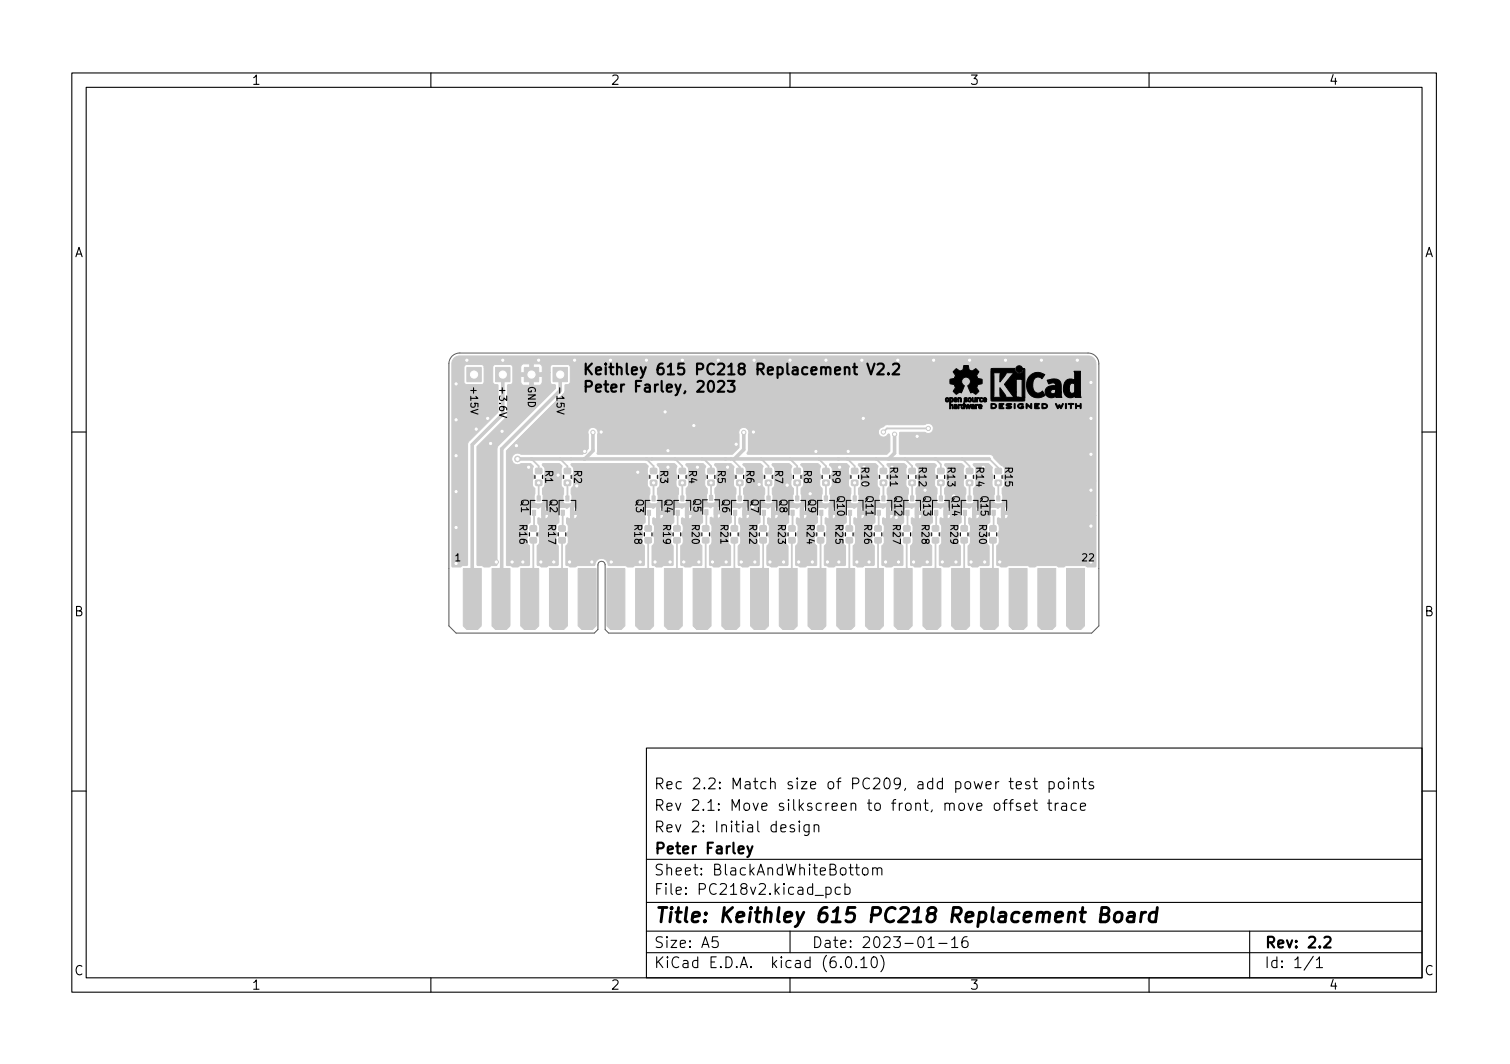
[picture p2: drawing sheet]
<svg xmlns="http://www.w3.org/2000/svg" width="210mm" height="148mm" viewBox="0 0 210 148" stroke-linecap="round" stroke-linejoin="round" font-family="sans-serif">
<g fill="#cacaca" stroke="#cacaca" stroke-width=".14">
<path d="M77 51.2h2v2h-2z"/>
<path d="M73 51.2h2v2h-2z"/>
<path d="M65 51.2h2v2h-2z"/>
<path d="M64.5 79.2h2.5v8l-.5 .5h-1.5l-.5-.5z"/>
<path d="M68.5 79.2h2.5v8l-.5 .5h-1.5l-.5-.5z"/>
<path d="M72.5 79.2h2.5v8l-.5 .5h-1.5l-.5-.5z"/>
<path d="M76.5 79.2h2.5v8l-.5 .5h-1.5l-.5-.5z"/>
<path d="M80.5 79.2h2.5v8l-.5 .5h-1.5l-.5-.5z"/>
<path d="M84.5 79.2h2.5v8l-.5 .5h-1.5l-.5-.5z"/>
<path d="M88.5 79.2h2.5v8l-.5 .5h-1.5l-.5-.5z"/>
<path d="M92.5 79.2h2.5v8l-.5 .5h-1.5l-.5-.5z"/>
<path d="M96.5 79.2h2.5v8l-.5 .5h-1.5l-.5-.5z"/>
<path d="M100.5 79.2h2.5v8l-.5 .5h-1.5l-.5-.5z"/>
<path d="M104.5 79.2h2.5v8l-.5 .5h-1.5l-.5-.5z"/>
<path d="M108.5 79.2h2.5v8l-.5 .5h-1.5l-.5-.5z"/>
<path d="M112.5 79.2h2.5v8l-.5 .5h-1.5l-.5-.5z"/>
<path d="M116.5 79.2h2.5v8l-.5 .5h-1.5l-.5-.5z"/>
<path d="M120.5 79.2h2.5v8l-.5 .5h-1.5l-.5-.5z"/>
<path d="M124.5 79.2h2.5v8l-.5 .5h-1.5l-.5-.5z"/>
<path d="M128.5 79.2h2.5v8l-.5 .5h-1.5l-.5-.5z"/>
<path d="M132.5 79.2h2.5v8l-.5 .5h-1.5l-.5-.5z"/>
<path d="M136.5 79.2h2.5v8l-.5 .5h-1.5l-.5-.5z"/>
<path d="M140.5 79.2h2.5v8l-.5 .5h-1.5l-.5-.5z"/>
<path d="M144.5 79.2h2.5v8l-.5 .5h-1.5l-.5-.5z"/>
<path d="M148.5 79.2h2.5v8l-.5 .5h-1.5l-.5-.5z"/>
<path d="M69 51.2h2v2h-2z"/>
<path d="M138.6 65.2h.8v.7h-.8z"/>
<path d="M138.6 66.9h.8v.7h-.8z"/>
<path d="M126.1 71.1h.5v.7h-.5z"/>
<path d="M127.4 71.1h.5v.7h-.5z"/>
<path d="M126.8 69.1h.4v.7h-.4z"/>
<path d="M138.1 71.1h.5v.7h-.5z"/>
<path d="M139.4 71.1h.5v.7h-.5z"/>
<path d="M138.8 69.1h.4v.7h-.4z"/>
<path d="M97.8 74.9h.9v.7h-.9z"/>
<path d="M97.8 73.2h.9v.7h-.9z"/>
<path d="M93.8 74.9h.9v.7h-.9z"/>
<path d="M93.8 73.2h.9v.7h-.9z"/>
<path d="M94.6 65.2h.8v.7h-.8z"/>
<path d="M94.6 66.9h.8v.7h-.8z"/>
<path d="M117.8 74.9h.9v.7h-.9z"/>
<path d="M117.8 73.2h.9v.7h-.9z"/>
<path d="M89.8 74.9h.9v.7h-.9z"/>
<path d="M89.8 73.2h.9v.7h-.9z"/>
<path d="M130.6 65.2h.8v.7h-.8z"/>
<path d="M130.6 66.9h.8v.7h-.8z"/>
<path d="M78.1 71.1h.5v.7h-.5z"/>
<path d="M79.4 71.1h.5v.7h-.5z"/>
<path d="M78.8 69.1h.4v.7h-.4z"/>
<path d="M74.1 71.1h.5v.7h-.5z"/>
<path d="M75.4 71.1h.5v.7h-.5z"/>
<path d="M74.8 69.1h.4v.7h-.4z"/>
<path d="M114.1 71.1h.5v.7h-.5z"/>
<path d="M115.4 71.1h.5v.7h-.5z"/>
<path d="M114.8 69.1h.4v.7h-.4z"/>
<path d="M98.6 65.2h.8v.7h-.8z"/>
<path d="M98.6 66.9h.8v.7h-.8z"/>
<path d="M73.8 74.9h.9v.7h-.9z"/>
<path d="M73.8 73.2h.9v.7h-.9z"/>
<path d="M113.8 74.9h.9v.7h-.9z"/>
<path d="M113.8 73.2h.9v.7h-.9z"/>
<path d="M122.1 71.1h.5v.7h-.5z"/>
<path d="M123.4 71.1h.5v.7h-.5z"/>
<path d="M122.8 69.1h.4v.7h-.4z"/>
<path d="M110.1 71.1h.5v.7h-.5z"/>
<path d="M111.4 71.1h.5v.7h-.5z"/>
<path d="M110.8 69.1h.4v.7h-.4z"/>
<path d="M74.6 65.2h.8v.7h-.8z"/>
<path d="M74.6 66.9h.8v.7h-.8z"/>
<path d="M102.6 65.2h.8v.7h-.8z"/>
<path d="M102.6 66.9h.8v.7h-.8z"/>
<path d="M133.8 74.9h.9v.7h-.9z"/>
<path d="M133.8 73.2h.9v.7h-.9z"/>
<path d="M106.1 71.1h.5v.7h-.5z"/>
<path d="M107.4 71.1h.5v.7h-.5z"/>
<path d="M106.8 69.1h.4v.7h-.4z"/>
<path d="M125.8 74.9h.9v.7h-.9z"/>
<path d="M125.8 73.2h.9v.7h-.9z"/>
<path d="M134.1 71.1h.5v.7h-.5z"/>
<path d="M135.4 71.1h.5v.7h-.5z"/>
<path d="M134.8 69.1h.4v.7h-.4z"/>
<path d="M109.8 74.9h.9v.7h-.9z"/>
<path d="M109.8 73.2h.9v.7h-.9z"/>
<path d="M90.1 71.1h.5v.7h-.5z"/>
<path d="M91.4 71.1h.5v.7h-.5z"/>
<path d="M90.8 69.1h.4v.7h-.4z"/>
<path d="M77.8 74.9h.9v.7h-.9z"/>
<path d="M77.8 73.2h.9v.7h-.9z"/>
<path d="M98.1 71h.5v.7h-.5z"/>
<path d="M99.4 71h.5v.7h-.5z"/>
<path d="M98.8 69h.4v.7h-.4z"/>
<path d="M137.8 74.9h.9v.7h-.9z"/>
<path d="M137.8 73.2h.9v.7h-.9z"/>
<path d="M101.8 74.9h.9v.7h-.9z"/>
<path d="M101.8 73.2h.9v.7h-.9z"/>
<path d="M134.6 65.2h.8v.7h-.8z"/>
<path d="M134.6 66.9h.8v.7h-.8z"/>
<path d="M78.6 65.2h.8v.7h-.8z"/>
<path d="M78.6 66.9h.8v.7h-.8z"/>
<path d="M126.6 65.2h.8v.7h-.8z"/>
<path d="M126.6 66.9h.8v.7h-.8z"/>
<path d="M94.1 71.1h.5v.7h-.5z"/>
<path d="M95.4 71.1h.5v.7h-.5z"/>
<path d="M94.8 69.1h.4v.7h-.4z"/>
<path d="M129.8 74.9h.9v.7h-.9z"/>
<path d="M129.8 73.2h.9v.7h-.9z"/>
<path d="M118.6 65.2h.8v.7h-.8z"/>
<path d="M118.6 66.9h.8v.7h-.8z"/>
<path d="M90.6 65.2h.8v.7h-.8z"/>
<path d="M90.6 66.9h.8v.7h-.8z"/>
<path d="M102.1 71.1h.5v.7h-.5z"/>
<path d="M103.4 71.1h.5v.7h-.5z"/>
<path d="M102.8 69.1h.4v.7h-.4z"/>
<path d="M130.1 71.1h.5v.7h-.5z"/>
<path d="M131.4 71.1h.5v.7h-.5z"/>
<path d="M130.8 69.1h.4v.7h-.4z"/>
<path d="M106.6 65.2h.8v.7h-.8z"/>
<path d="M106.6 66.9h.8v.7h-.8z"/>
<path d="M121.8 74.9h.9v.7h-.9z"/>
<path d="M121.8 73.2h.9v.7h-.9z"/>
<path d="M105.8 74.9h.9v.7h-.9z"/>
<path d="M105.8 73.2h.9v.7h-.9z"/>
<path d="M118.1 71.1h.5v.7h-.5z"/>
<path d="M119.4 71.1h.5v.7h-.5z"/>
<path d="M118.8 69.1h.4v.7h-.4z"/>
<path d="M110.6 65.2h.8v.7h-.8z"/>
<path d="M110.6 66.9h.8v.7h-.8z"/>
<path d="M122.6 65.2h.8v.7h-.8z"/>
<path d="M122.6 66.9h.8v.7h-.8z"/>
<path d="M114.6 65.2h.8v.7h-.8z"/>
<path d="M114.6 66.9h.8v.7h-.8z"/>
<path d="M63.2 49.9l.4-.3h.4h87.5a1.09 1.09 0 0 1 1.1 1.1v16.3h-12.7l-.1-.3-.3-.3 .2-.2a1.14 1.14 0 0 0 .1-1.1l-1.4-1.3a.67 .67 0 0 0-.6-.5l-12.6-.1v-2.5l.1-.5h3.4l.2 .1a.7 .7 0 0 0 1.1-.7 .7 .7 0 0 0-1.2-.5h-5.4l-.8 .5-.2 .2a.7 .7 0 0 0 .5 1.1l.5-.2 .3-.3 .2 .1v2.3l-.5 .5h-19.3l-.1-.2 .2-.4v-2.2a.71 .71 0 0 0-.7-1 .71 .71 0 0 0-.6 1v1.8l-1 1h-18.7l-.1-.2 .1-.3v-2.3a.71 .71 0 0 0-.7-1 .71 .71 0 0 0-.6 1v2l-.8 .8-8.6-.1a.81 .81 0 0 0-1.2 .8 .81 .81 0 0 0 1.3 .6h1.3l.4 .3-.2 .4a.93 .93 0 0 0 .2 .9l.2 .3-.3 .2-.1 .3a.93 .93 0 0 0 .2 .9l.2 .2v.7l-.1 .2 .1 1a.76 .76 0 0 0 .8 .2l.3-.3-.1-1.8 .3-.4 .1-.2a.86 .86 0 0 0-.3-1l-.1-.1 .2-.2a1.14 1.14 0 0 0 .1-1.1l-.3-.3 .1-.2h2.4l.3 .4-.2 .3v.6l.4 .5-.2 .2a1.14 1.14 0 0 0-.1 1.1l.3 .4-.1 1.8a.67 .67 0 0 0 .9 .3l.3-.3-.1-1.8 .3-.4 .1-.2a.86 .86 0 0 0-.3-1l-.1-.1 .2-.2a1.14 1.14 0 0 0 .1-1.1l-.3-.3 .1-.2h10.3l.4 .4-.2 .3v.6l.4 .5-.2 .2a1.14 1.14 0 0 0-.1 1.1l.3 .4-.1 1.8a.67 .67 0 0 0 .9 .3l.3-.3-.1-1.8 .3-.4 .1-.2a.86 .86 0 0 0-.3-1l-.1-.1 .2-.2a1.14 1.14 0 0 0 .1-1.1l-.3-.3 .1-.2h2.4l.3 .4-.2 .3v.6l.4 .5-.2 .2a1.14 1.14 0 0 0-.1 1.1l.3 .4-.1 1.8a.67 .67 0 0 0 .9 .3l.3-.3-.1-1.8 .3-.4 .1-.2a.86 .86 0 0 0-.3-1l-.1-.1 .2-.2a1.14 1.14 0 0 0 .1-1.1l-.3-.3 .1-.2h2.4l.3 .4-.2 .3v.6l.4 .5-.2 .2a1.14 1.14 0 0 0-.1 1.1l.3 .4-.1 1.7a.67 .67 0 0 0 .9 .3l.2-.1 .1-.2-.1-1.7 .3-.4 .1-.2a.86 .86 0 0 0-.3-1l-.1-.1 .2-.2a1.14 1.14 0 0 0 .1-1.1l-.3-.3 .1-.2h2.2l.4 .4-.1 .3a.93 .93 0 0 0 .2 .9l.2 .3-.3 .2-.1 .3a.93 .93 0 0 0 .2 .9l.2 .2v.7l-.1 .2 .1 1a.76 .76 0 0 0 .8 .2l.3-.3-.1-1.8 .3-.4 .1-.2a.86 .86 0 0 0-.3-1l-.1-.1 .2-.2a1.14 1.14 0 0 0 .1-1.1l-.3-.3v-.2h2.4l.4 .3-.2 .4a.93 .93 0 0 0 .2 .9l.2 .3-.3 .2-.1 .3a.93 .93 0 0 0 .2 .9l.2 .2v.7l-.1 .2 .1 1a.76 .76 0 0 0 .8 .2l.3-.3-.1-1.8 .3-.4 .1-.2a.86 .86 0 0 0-.3-1l-.1-.1 .2-.2a1.14 1.14 0 0 0 .1-1.1l-.3-.3 .1-.2h2.4l.3 .4-.2 .3v.6l.4 .5-.2 .2a1.14 1.14 0 0 0-.1 1.1l.3 .4-.1 1.8a.67 .67 0 0 0 .9 .3l.3-.3-.1-1.8 .3-.4 .1-.2a.86 .86 0 0 0-.3-1l-.1-.1 .2-.2a1.14 1.14 0 0 0 .1-1.1l-.3-.3 .1-.2h2.4l.3 .4-.2 .3v.6l.4 .5-.2 .2a1.14 1.14 0 0 0-.1 1.1l.3 .4-.1 1.8a.67 .67 0 0 0 .9 .3l.3-.3-.1-1.8 .3-.4 .1-.2a.86 .86 0 0 0-.3-1l-.1-.1 .2-.2a1.14 1.14 0 0 0 .1-1.1l-.3-.3 .1-.2h2.4l.3 .4-.2 .3v.6l.4 .5-.2 .2a1.14 1.14 0 0 0-.1 1.1l.3 .4-.1 1.8a.67 .67 0 0 0 .9 .3l.3-.3-.1-1.8 .3-.4 .1-.2a.86 .86 0 0 0-.3-1l-.1-.1 .2-.2a1.14 1.14 0 0 0 .1-1.1l-.3-.3 .1-.2h2.4l.3 .4-.2 .3v.6l.4 .5-.2 .2a1.14 1.14 0 0 0-.1 1.1l.3 .4-.1 1.8a.67 .67 0 0 0 .9 .3l.3-.3-.1-1.8 .3-.4 .1-.2a.86 .86 0 0 0-.3-1l-.1-.1 .2-.2a1.14 1.14 0 0 0 .1-1.1l-.1-.1a.2 .2 0 0 1-.2-.3 .2 .2 0 0 1 .3-.1h2.1l.4 .3-.2 .4a.92 .92 0 0 0 .2 .9l.2 .3-.3 .2-.1 .3a.92 .92 0 0 0 .2 .9l.2 .2v.7l-.1 .2 .1 1a.76 .76 0 0 0 .8 .2l.2-.1 .1-.2-.1-1.8 .3-.4 .1-.2a.86 .86 0 0 0-.3-1l-.1-.1 .2-.2a1.14 1.14 0 0 0 .1-1.1l-.3-.3 .1-.2h2.5l.3 .2-.3 .5a.92 .92 0 0 0 .2 .9l.2 .3-.3 .2-.1 .3a.92 .92 0 0 0 .2 .9l.2 .2v.7l-.1 .2 .1 1a.76 .76 0 0 0 .8 .2l.2-.1 .1-.2-.1-1.8 .3-.4 .1-.2a.86 .86 0 0 0-.3-1l-.1-.1 .2-.2a1.14 1.14 0 0 0 .1-1.1l-.2-.3v-.2h2.3l.4 .3-.2 .4a.92 .92 0 0 0 .2 .9l.2 .3-.3 .2-.1 .3a.92 .92 0 0 0 .2 .9l.2 .2v.7l-.1 .2 .1 1a.76 .76 0 0 0 .8 .2l.2-.1 .1-.2-.1-1.8 .3-.4 .1-.2a.86 .86 0 0 0-.3-1l-.1-.1 .2-.2a1.14 1.14 0 0 0 .1-1.1l-.3-.3 .1-.2h2.1l.5 .5-.1 .8 .4 .5-.2 .2a1.14 1.14 0 0 0-.1 1.1l.3 .4-.1 1.8a.67 .67 0 0 0 .9 .3l.2-.1 .1-.2-.1-1.8 .4-.5v-.6h12.7v4.2h-12.2l-.2-.5-.3-.1v.6h12.7v.6h-12.2v-.2l-.5 .1v.6l.3-.2 .2-.3h12.2v7.1l-1.2 .1-.4-.2h-2.5l-.4 .2h-.7l-.4-.2h-2.5l-.4 .2h-.7l-.4-.2h-2.5l-.4 .2h-.7l-.6-.4v-2.5l.3-.4v-.2a.86 .86 0 0 0-.3-1v-.1l.2-.2a1.14 1.14 0 0 0 .1-1.1l-.2-.3v-.6l.1-.1 .4 .2v-1.7l-.5 .2a.85 .85 0 0 0-.8-.1 .41 .41 0 0 0-.4 .5h-1.3l-.2-.5-.3-.1v.6h1.8v.6h-1.3v-.2l-.5 .1v.6l.3-.2 .2-.3h1.3l.1 .9-.2 .3a1.14 1.14 0 0 0-.1 1.1l.2 .3-.1 .2a1.15 1.15 0 0 0-.1 1.1l.2 .4v2.6l-1.3 .1-.3 .2h-.7l-.6-.3v-2.6l.2-.2a1.14 1.14 0 0 0 .1-1.2l-.3-.3 .2-.2a1.14 1.14 0 0 0 .1-1.1l-.2-.3v-.6l.1-.1 .4 .2v-1.7l-.5 .2a.85 .85 0 0 0-.8-.1 .4 .4 0 0 0-.4 .5h-1.3l-.2-.5-.3-.1v.6h1.8v.6h-1.3v-.2l-.5 .1v.6l.3-.2 .2-.3h1.3l.1 .9-.2 .3a1.14 1.14 0 0 0-.1 1.1l.2 .3-.1 .2a1.15 1.15 0 0 0-.1 1.1l.2 .4v2.6l-1.3 .1-.3 .2h-.7l-.6-.3v-2.6l.2-.2a1.14 1.14 0 0 0 .1-1.2l-.3-.3 .2-.2a1.14 1.14 0 0 0 .1-1.1l-.2-.3v-.6l.1-.1 .4 .2v-1.7l-.5 .2a.85 .85 0 0 0-.8-.1 .4 .4 0 0 0-.4 .5h-1.3l-.2-.5-.3-.1v.6h1.8v.6h-1.3v-.2l-.5 .1v.6l.3-.2 .2-.3h1.3l.1 .9-.2 .3a1.14 1.14 0 0 0-.1 1.1l.2 .3-.1 .2a1.15 1.15 0 0 0-.1 1.1l.2 .4v2.6l-1.3 .1-.3 .2h-.7l-.6-.3v-2.6l.2-.2a1.14 1.14 0 0 0 .1-1.2l-.3-.3 .2-.2a1.14 1.14 0 0 0 .1-1.1l-.2-.3v-.6l.1-.1 .4 .2v-1.7l-.5 .2a.85 .85 0 0 0-.8-.1 .4 .4 0 0 0-.4 .5h-1.3l-.2-.5-.3-.1v.6h1.8v.6h-1.3v-.2l-.5 .1v.6l.3-.2 .2-.3h1.3l.1 .9-.2 .3a1.14 1.14 0 0 0-.1 1.1l.2 .3-.1 .2a1.15 1.15 0 0 0-.1 1.1l.2 .4v2.6l-1.3 .1-.3 .2h-.7l-.6-.3v-2.6l.2-.2a1.14 1.14 0 0 0 .1-1.2l-.3-.3 .2-.2a1.14 1.14 0 0 0 .1-1.1l-.2-.3v-.6l.1-.1 .4 .2v-1.7l-.5 .2a.85 .85 0 0 0-.8-.1 .4 .4 0 0 0-.4 .5h-1.3l-.2-.5-.3-.1v.6h1.8v.6h-1.3v-.2l-.5 .1v.6l.3-.2 .2-.3h1.3l.1 .9-.2 .3a1.14 1.14 0 0 0-.1 1.1l.2 .3-.1 .2a1.15 1.15 0 0 0-.1 1.1l.2 .4v2.6l-1.3 .1-.3 .2h-.7l-.6-.3v-2.6l.2-.2a1.14 1.14 0 0 0 .1-1.2l-.3-.3 .2-.2a1.14 1.14 0 0 0 .1-1.1l-.2-.3v-.6l.1-.1 .4 .2v-1.7l-.5 .2a.85 .85 0 0 0-.8-.1 .4 .4 0 0 0-.4 .5h-1.3l-.2-.5-.3-.1v.6h1.8v.6h-1.3v-.2l-.5 .1v.6l.3-.2 .2-.3h1.3l.1 .9-.2 .3a1.14 1.14 0 0 0-.1 1.1l.2 .3-.1 .2a1.15 1.15 0 0 0-.1 1.1l.2 .4v2.6l-1.3 .1-.3 .2h-.7l-.6-.3v-2.6l.2-.2a1.14 1.14 0 0 0 .1-1.2l-.3-.3 .2-.2a1.14 1.14 0 0 0 .1-1.1l-.2-.3v-.6l.1-.1 .4 .2v-1.7l-.5 .2a.85 .85 0 0 0-.8-.1 .4 .4 0 0 0-.4 .5h-1.3l-.2-.5-.3-.1v.6h1.8v.6h-1.3v-.2l-.5 .1v.6l.3-.2 .2-.3h1.3l.1 .9-.2 .3a1.14 1.14 0 0 0-.1 1.1l.2 .3-.1 .2a1.15 1.15 0 0 0-.1 1.1l.2 .4v2.6l-1.3 .1-.3 .2h-.7l-.6-.3v-2.6l.2-.2a1.14 1.14 0 0 0 .1-1.2l-.3-.3 .2-.2a1.14 1.14 0 0 0 .1-1.1l-.2-.3v-.6l.1-.1 .4 .2v-1.7l-.5 .2a.85 .85 0 0 0-.8-.1 .4 .4 0 0 0-.4 .5h-1.3l-.2-.5-.3-.1v.6h1.8v.6h-1.3v-.2l-.5 .1v.6l.3-.2 .2-.3h1.3l.1 .9-.2 .3a1.14 1.14 0 0 0-.1 1.1l.2 .3-.1 .2a1.15 1.15 0 0 0-.1 1.1l.2 .4v2.6l-1.3 .1-.3 .2h-.7l-.6-.3v-2.6l.2-.2a1.14 1.14 0 0 0 .1-1.2l-.3-.3 .2-.2a1.14 1.14 0 0 0 .1-1.1l-.2-.3v-.6l.1-.1 .4 .2v-1.7l-.5 .2a.85 .85 0 0 0-.8-.1 .4 .4 0 0 0-.4 .5h-1.3l-.2-.5-.3-.1v.6h1.8v.6h-1.3v-.2l-.5 .1v.6l.3-.2 .2-.3h1.3l.1 .9-.2 .3a1.14 1.14 0 0 0-.1 1.1l.2 .3-.1 .2a1.15 1.15 0 0 0-.1 1.1l.2 .4v2.6l-1.3 .1-.3 .2h-.7l-.6-.3v-2.6l.2-.2a1.14 1.14 0 0 0 .1-1.2l-.3-.3 .2-.2a1.14 1.14 0 0 0 .1-1.1l-.2-.3v-.6l.1-.1 .4 .2v-1.7l-.5 .2a.85 .85 0 0 0-.8-.1 .38 .38 0 0 0-.4 .4h-1.3l-.2-.5-.3-.1v.6h1.8v.6h-1.3v-.1h-.5v.6l.3-.2 .2-.3h1.3l.1 1-.2 .3a1.14 1.14 0 0 0-.1 1.1l.2 .3-.1 .2a1.15 1.15 0 0 0-.1 1.1l.2 .4v2.6l-1.3 .1-.3 .2h-.7l-.6-.3v-2.6l.2-.2a1.14 1.14 0 0 0 .1-1.2l-.3-.3 .2-.2a1.14 1.14 0 0 0 .1-1.1l-.2-.3v-.7l.1-.1 .4 .2v-1.7l-.5 .2a.85 .85 0 0 0-.8-.1 .42 .42 0 0 0-.4 .6h-1.3l-.2-.5-.3-.1v.6h1.8v.6h-1.3v-.2l-.5 .1v.6l.3-.2 .2-.3h1.3l.1 .9-.2 .3a1.14 1.14 0 0 0-.1 1.1l.2 .3-.1 .2a1.15 1.15 0 0 0-.1 1.1l.2 .4v2.6l-1.3 .1-.3 .2h-.7l-.6-.3v-2.6l.2-.2a1.14 1.14 0 0 0 .1-1.2l-.3-.3 .2-.2a1.14 1.14 0 0 0 .1-1.1l-.2-.3v-.6l.1-.1 .4 .2v-1.7l-.5 .2a.85 .85 0 0 0-.8-.1 .4 .4 0 0 0-.4 .5h-1.3l-.2-.5-.3-.1v.6h1.8v.6h-1.3v-.2l-.5 .1v.6l.3-.2 .2-.3h1.3l.1 .9-.2 .3a1.14 1.14 0 0 0-.1 1.1l.2 .3-.1 .2a1.14 1.14 0 0 0-.1 1.1l.2 .4v2.6l-1.3 .1-.3 .2h-.7l-.6-.3v-2.6l.2-.2a1.14 1.14 0 0 0 .1-1.2l-.3-.3 .2-.2a1.14 1.14 0 0 0 .1-1.1l-.2-.3v-.6l.1-.1 .4 .2v-1.7l-.5 .2a.85 .85 0 0 0-.8-.1 .4 .4 0 0 0-.4 .5h-9.3l-.2-.5-.3-.1v.6h9.8v.6h-9.3v-.2l-.5 .1v.6l.3-.2 .2-.3h9.3l.1 .9-.2 .3a1.14 1.14 0 0 0-.1 1.1l.2 .3-.1 .2a1.14 1.14 0 0 0-.1 1.1l.2 .4v2.6l-1.2 .1-.4 .2h-.7l-.4-.2-2.3-.1a.95 .95 0 0 0-1-.9 .95 .95 0 0 0-.9 .9l-2.3 .1-.4 .2h-.7l-.3-.2-.2-.1-.1-2.6 .2-.2a1.14 1.14 0 0 0 .1-1.2l-.3-.3 .2-.2a1.14 1.14 0 0 0 .1-1.1l-.2-.3v-.6l.1-.1 .4 .2v-1.7l-.5 .2a.85 .85 0 0 0-.8-.1 .4 .4 0 0 0-.4 .5h-1.3l-.2-.5-.3-.1v.6h1.8v.6h-1.3v-.2l-.5 .1v.6l.3-.2 .2-.3h1.3l.1 .9-.2 .3a1.14 1.14 0 0 0-.1 1.1l.2 .3-.1 .2a1.15 1.15 0 0 0-.1 1.1l.2 .4v2.6l-1.3 .1-.3 .2h-.7l-.6-.3v-2.6l.2-.2a1.14 1.14 0 0 0 .1-1.2l-.3-.3 .2-.2a1.14 1.14 0 0 0 .1-1.1l-.2-.3v-.6l.1-.1 .4 .2v-1.7l-.5 .2a.85 .85 0 0 0-.8-.1 .38 .38 0 0 0-.4 .3l.1 1.7-.3 .4-.1 .2a.93 .93 0 0 0 .2 .9l.1 .3-.2 .2-.1 .3a.93 .93 0 0 0 .2 .9l.1 .2v2.6l-1.2 .1-.4 .2h-.7l-.3-.2-.6-.1v-15.9l8-8 .2-.3v-.9l.4-.1 .3-.2v-2.3l-.2-.2h-.2h-2.1l-.3 .2v.9h-1.1v-.8l-.1-.3-.3-.1h-.8v1.2h-.5v-1.2h-.9l-.3 .2-.1 1h4.1v1.3h-1.1v-.8h-1.2v1.2h-.5v-1.2h-1.3v.9l.3 .3 2.3 .1 .3-.2 .1-.3h1.1l.2 .3 .5 .1 .1 .5-8.1 8.2-.1 16.3-.1 .2h-.7l-.3 .2h-.7l-.3-.2h-.6l-.1-.2v-16.4l4.2-4.2 .1-.4v-3.9v-.1l.5-.1 .2-.3-.1-2.3-.3-.1h-2a.38 .38 0 0 0-.4 .3h-1.2l-.2-.3h-.2h-2a.38 .38 0 0 0-.4 .3l.1 2.3 .3 .2h2a.38 .38 0 0 0 .4-.4v-2.1h1.2v2.2l.2 .2 .5 .1 .1 .1v3.7l-4.1 4.1-.2 .2v16.9l-.1 .2h-.6l-.3 .2h-1.1l-.1-.2v-28.1l.1-.4z"/>
<circle cx="77.7" cy="66.2" r=".3"/>
<circle cx="93.3" cy="78.3" r=".3"/>
<circle cx="112.8" cy="68.8" r=".3"/>
<circle cx="96.6" cy="59.3" r=".3"/>
<circle cx="151.9" cy="53.3" r=".3"/>
<circle cx="63.5" cy="78.5" r=".3"/>
<circle cx="71.9" cy="62.1" r=".3"/>
<circle cx="81.4" cy="62.9" r=".3"/>
<circle cx="92.6" cy="57.4" r=".3"/>
<circle cx="91.2" cy="78.3" r=".3"/>
<circle cx="75.3" cy="78.3" r=".3"/>
<circle cx="115" cy="50.2" r=".3"/>
<circle cx="139.2" cy="78.3" r=".3"/>
<circle cx="125" cy="50.2" r=".3"/>
<circle cx="109.1" cy="78.3" r=".3"/>
<circle cx="85" cy="50.2" r=".3"/>
<circle cx="68.3" cy="61.8" r=".3"/>
<circle cx="63.5" cy="68.5" r=".3"/>
<circle cx="133.1" cy="78.3" r=".3"/>
<circle cx="105.7" cy="67.5" r=".3"/>
<circle cx="145" cy="50.2" r=".3"/>
<circle cx="93" cy="62.8" r=".3"/>
<circle cx="102.5" cy="61.9" r=".3"/>
<circle cx="109.6" cy="67.6" r=".3"/>
<circle cx="116.9" cy="65.1" r=".3"/>
<circle cx="97.1" cy="65.1" r=".3"/>
<circle cx="107.2" cy="78.3" r=".3"/>
<circle cx="110" cy="50.2" r=".3"/>
<circle cx="71.3" cy="78.3" r=".3"/>
<circle cx="63.5" cy="53.5" r=".3"/>
<circle cx="73.6" cy="65.1" r=".3"/>
<circle cx="125.1" cy="78.3" r=".3"/>
<circle cx="72.8" cy="78.3" r=".3"/>
<circle cx="90" cy="50.2" r=".3"/>
<circle cx="121" cy="78.3" r=".3"/>
<circle cx="120.2" cy="58.3" r=".3"/>
<circle cx="115.2" cy="78.3" r=".3"/>
<circle cx="99.2" cy="78.3" r=".3"/>
<circle cx="137.1" cy="78.3" r=".3"/>
<circle cx="97.3" cy="78.3" r=".3"/>
<circle cx="105" cy="50.2" r=".3"/>
<circle cx="151.9" cy="68.3" r=".3"/>
<circle cx="83.7" cy="60.2" r=".3"/>
<circle cx="89.1" cy="78.3" r=".3"/>
<circle cx="101.3" cy="65.1" r=".3"/>
<circle cx="135.2" cy="78.3" r=".3"/>
<circle cx="151.9" cy="73.3" r=".3"/>
<circle cx="116.8" cy="78.3" r=".3"/>
<circle cx="103.2" cy="78.3" r=".3"/>
<circle cx="75" cy="50.2" r=".3"/>
<circle cx="82.4" cy="78.3" r=".3"/>
<circle cx="66.3" cy="59.8" r=".3"/>
<circle cx="104.9" cy="60.2" r=".3"/>
<circle cx="93" cy="65.1" r=".3"/>
<circle cx="130" cy="50.2" r=".3"/>
<circle cx="63.5" cy="63.5" r=".3"/>
<circle cx="113.6" cy="62.9" r=".3"/>
<circle cx="105.1" cy="78.3" r=".3"/>
<circle cx="63.5" cy="58.5" r=".3"/>
<circle cx="69.9" cy="60.1" r=".3"/>
<circle cx="127.7" cy="60.8" r=".3"/>
<circle cx="63.5" cy="73.5" r=".3"/>
<circle cx="150" cy="50.2" r=".3"/>
<circle cx="140" cy="50.2" r=".3"/>
<circle cx="67.9" cy="58.3" r=".3"/>
<circle cx="65" cy="50.2" r=".3"/>
<circle cx="77.1" cy="78.3" r=".3"/>
<circle cx="129.1" cy="78.3" r=".3"/>
<circle cx="79.3" cy="78.3" r=".3"/>
<circle cx="120" cy="50.2" r=".3"/>
<circle cx="95" cy="50.2" r=".3"/>
<circle cx="80" cy="50.2" r=".3"/>
<circle cx="118.1" cy="62.9" r=".3"/>
<circle cx="119.3" cy="78.3" r=".3"/>
<circle cx="80.3" cy="67.7" r=".3"/>
<circle cx="95.2" cy="78.3" r=".3"/>
<circle cx="70" cy="50.2" r=".3"/>
<circle cx="123.3" cy="78.3" r=".3"/>
<circle cx="111.2" cy="78.3" r=".3"/>
<circle cx="69.1" cy="78.3" r=".3"/>
<circle cx="128.8" cy="68.3" r=".3"/>
<circle cx="100" cy="50.2" r=".3"/>
<circle cx="113.1" cy="78.3" r=".3"/>
<circle cx="131.2" cy="78.3" r=".3"/>
<circle cx="151.9" cy="63.3" r=".3"/>
<circle cx="151.9" cy="58.3" r=".3"/>
<circle cx="127.2" cy="78.3" r=".3"/>
<circle cx="88.8" cy="65.8" r=".3"/>
<circle cx="85.1" cy="78.3" r=".3"/>
<circle cx="101.1" cy="78.3" r=".3"/>
<circle cx="124.8" cy="72.1" r=".3"/>
<circle cx="135" cy="50.2" r=".3"/>
<circle cx="75" cy="67.2" r=".3"/>
<circle cx="79" cy="67.2" r=".3"/>
<circle cx="95" cy="67.2" r=".3"/>
<circle cx="124.6" cy="60.5" r=".3"/>
<circle cx="103.6" cy="60.2" r=".3"/>
<circle cx="82.6" cy="60.2" r=".3"/>
<circle cx="72.1" cy="63.9" r=".4"/>
<circle cx="91" cy="67.2" r=".3"/>
<circle cx="103" cy="67.2" r=".3"/>
<circle cx="99" cy="67.2" r=".3"/>
<circle cx="107" cy="67.2" r=".3"/>
<circle cx="115" cy="67.2" r=".3"/>
<circle cx="119" cy="67.2" r=".3"/>
<circle cx="123" cy="60.2" r=".3"/>
<circle cx="129.3" cy="59.7" r=".3"/>
<circle cx="123" cy="67.2" r=".3"/>
<circle cx="127" cy="67.2" r=".3"/>
<circle cx="131" cy="67.2" r=".3"/>
<circle cx="135" cy="67.2" r=".3"/>
<circle cx="139" cy="67.2" r=".3"/>
<circle cx="111" cy="67.2" r=".3"/>
</g>
<g fill="none" stroke="#cacaca" stroke-width=".25">
<path d="M129.3 59.7h-5.8l-.5 .5M74 63.9l1 1v.7M74.3 75.2v8M74.4 71.4v2.1l-.1 .1M75 67.2v2.2M78 63.9l1 1v.7M78.3 75.2v8M78.4 71.4v2.1l-.1 .1M79 67.2v2.2M90 63.9l1 1v.7M90.3 75.2v8M90.4 71.4v2.1l-.1 .1"/>
<path d="M91 67.2v2.2M94 63.9l1 1v.7M94.3 75.2v8M94.4 71.4v2.1l-.1 .1M95 67.2v2.2M97.8 63.9h.2l1 1v.7M98.3 75.2v8M98.4 71.3v2.2l-.1 .1M99 67.2v2.1M101.8 63.9h.1l1.1 1.1v.6M102.3 75.2v8M102.4 71.4v2.1l-.1 .1"/>
<path d="M103 67.2v2.2M106 63.9l1 1v.7M106.3 75.2v8M106.4 71.4v2.1l-.1 .1M107 67.2v2.2M110 63.9l1 1v.7M110.3 75.2v8M110.4 71.4v2.1l-.1 .1M111 67.2v2.2M114 63.9l1 1v.7M114.3 75.2v8M114.4 71.4v2.1l-.1 .1"/>
<path d="M115 67.2v2.2M118 63.9l1 1v.7M118.3 75.2v8M118.4 71.4v2.1l-.1 .1M119 67.2v2.2M122 63.9l1 1v.7M122.3 75.2v8M122.4 71.4v2.1l-.1 .1M123 67.2v2.2M126 63.9l1 1v.7M126.3 75.2v8M126.4 71.4v2.1l-.1 .1"/>
<path d="M127 67.2v2.2M130.3 63.9l.7 .8v.9M130.3 75.2v8M130.4 71.4v2.1l-.1 .1M131 67.2v2.2M134 63.9l1 1v.7M134.3 75.2v8M134.4 71.4v2.1l-.1 .1M135 67.2v2.2M137.8 63.9l1.2 1.3v.4M138.3 75.2v8M138.4 71.4v2.1l-.1 .1"/>
<path d="M139 67.2v2.2"/>
</g>
<path d="M70 52.2v5.5l-4.2 4.2v21.5M78 52.2v2.2l-8.1 8.1v20.8l-.1 .1M72.1 63.9h65.7M82.6 60.2v2.6l-1.2 1.1M103.6 60.2v2.4l-1.3 1.3M124.6 60.5v2.6l-.8 .8" fill="none" stroke="#cacaca" stroke-width=".5"/>
<g fill="#fff" stroke="#fff" stroke-width=".14">
<circle cx="77.7" cy="66.2" r=".15"/>
<circle cx="93.3" cy="78.3" r=".15"/>
<circle cx="112.8" cy="68.8" r=".15"/>
<circle cx="96.6" cy="59.3" r=".15"/>
<circle cx="151.9" cy="53.3" r=".15"/>
<circle cx="71.9" cy="62.1" r=".15"/>
<circle cx="81.4" cy="62.9" r=".15"/>
<circle cx="92.6" cy="57.4" r=".15"/>
<circle cx="91.2" cy="78.3" r=".15"/>
<circle cx="75.3" cy="78.3" r=".15"/>
<circle cx="139.2" cy="78.3" r=".15"/>
<circle cx="125" cy="50.2" r=".15"/>
<circle cx="109.1" cy="78.3" r=".15"/>
<circle cx="68.3" cy="61.8" r=".15"/>
<circle cx="63.5" cy="68.5" r=".15"/>
<circle cx="133.1" cy="78.3" r=".15"/>
<circle cx="105.7" cy="67.5" r=".15"/>
<circle cx="145" cy="50.2" r=".15"/>
<circle cx="93" cy="62.8" r=".15"/>
<circle cx="102.5" cy="61.9" r=".15"/>
<circle cx="109.6" cy="67.6" r=".15"/>
<circle cx="116.9" cy="65.1" r=".15"/>
<circle cx="97.1" cy="65.1" r=".15"/>
<circle cx="107.2" cy="78.3" r=".15"/>
<circle cx="71.3" cy="78.3" r=".15"/>
<circle cx="63.5" cy="53.5" r=".15"/>
<circle cx="73.6" cy="65.1" r=".15"/>
<circle cx="125.1" cy="78.3" r=".15"/>
<circle cx="72.8" cy="78.3" r=".15"/>
<circle cx="121" cy="78.3" r=".15"/>
<circle cx="120.2" cy="58.3" r=".15"/>
<circle cx="115.2" cy="78.3" r=".15"/>
<circle cx="99.2" cy="78.3" r=".15"/>
<circle cx="137.1" cy="78.3" r=".15"/>
<circle cx="97.3" cy="78.3" r=".15"/>
<circle cx="151.9" cy="68.3" r=".15"/>
<circle cx="83.7" cy="60.2" r=".15"/>
<circle cx="89.1" cy="78.3" r=".15"/>
<circle cx="101.3" cy="65.1" r=".15"/>
<circle cx="135.2" cy="78.3" r=".15"/>
<circle cx="151.9" cy="73.3" r=".15"/>
<circle cx="116.8" cy="78.3" r=".15"/>
<circle cx="103.2" cy="78.3" r=".15"/>
<circle cx="75" cy="50.2" r=".15"/>
<circle cx="82.4" cy="78.3" r=".15"/>
<circle cx="66.3" cy="59.8" r=".15"/>
<circle cx="104.9" cy="60.2" r=".15"/>
<circle cx="93" cy="65.1" r=".15"/>
<circle cx="130" cy="50.2" r=".15"/>
<circle cx="63.5" cy="63.5" r=".15"/>
<circle cx="113.6" cy="62.9" r=".15"/>
<circle cx="105.1" cy="78.3" r=".15"/>
<circle cx="63.5" cy="58.5" r=".15"/>
<circle cx="69.9" cy="60.1" r=".15"/>
<circle cx="127.7" cy="60.8" r=".15"/>
<circle cx="63.5" cy="73.5" r=".15"/>
<circle cx="150" cy="50.2" r=".15"/>
<circle cx="140" cy="50.2" r=".15"/>
<circle cx="67.9" cy="58.3" r=".15"/>
<circle cx="65" cy="50.2" r=".15"/>
<circle cx="77.1" cy="78.3" r=".15"/>
<circle cx="129.1" cy="78.3" r=".15"/>
<circle cx="79.3" cy="78.3" r=".15"/>
<circle cx="120" cy="50.2" r=".15"/>
<circle cx="80" cy="50.2" r=".15"/>
<circle cx="118.1" cy="62.9" r=".15"/>
<circle cx="119.3" cy="78.3" r=".15"/>
<circle cx="80.3" cy="67.7" r=".15"/>
<circle cx="95.2" cy="78.3" r=".15"/>
<circle cx="70" cy="50.2" r=".15"/>
<circle cx="123.3" cy="78.3" r=".15"/>
<circle cx="111.2" cy="78.3" r=".15"/>
<circle cx="69.1" cy="78.3" r=".15"/>
<circle cx="128.8" cy="68.3" r=".15"/>
<circle cx="113.1" cy="78.3" r=".15"/>
<circle cx="131.2" cy="78.3" r=".15"/>
<circle cx="151.9" cy="63.3" r=".15"/>
<circle cx="151.9" cy="58.3" r=".15"/>
<circle cx="127.2" cy="78.3" r=".15"/>
<circle cx="88.8" cy="65.8" r=".15"/>
<circle cx="85.1" cy="78.3" r=".15"/>
<circle cx="101.1" cy="78.3" r=".15"/>
<circle cx="124.8" cy="72.1" r=".15"/>
<circle cx="135" cy="50.2" r=".15"/>
<circle cx="75" cy="67.2" r=".15"/>
<circle cx="79" cy="67.2" r=".15"/>
<circle cx="95" cy="67.2" r=".15"/>
<circle cx="124.6" cy="60.5" r=".15"/>
<circle cx="103.6" cy="60.2" r=".15"/>
<circle cx="82.6" cy="60.2" r=".15"/>
<circle cx="72.1" cy="63.9" r=".2"/>
<circle cx="91" cy="67.2" r=".15"/>
<circle cx="103" cy="67.2" r=".15"/>
<circle cx="99" cy="67.2" r=".15"/>
<circle cx="107" cy="67.2" r=".15"/>
<circle cx="115" cy="67.2" r=".15"/>
<circle cx="119" cy="67.2" r=".15"/>
<circle cx="123" cy="60.2" r=".15"/>
<circle cx="129.3" cy="59.7" r=".15"/>
<circle cx="123" cy="67.2" r=".15"/>
<circle cx="127" cy="67.2" r=".15"/>
<circle cx="131" cy="67.2" r=".15"/>
<circle cx="135" cy="67.2" r=".15"/>
<circle cx="139" cy="67.2" r=".15"/>
<circle cx="111" cy="67.2" r=".15"/>
<circle cx="78" cy="52.2" r=".5"/>
<circle cx="74" cy="52.2" r=".5"/>
<circle cx="66" cy="52.2" r=".5"/>
<circle cx="70" cy="52.2" r=".5"/>
</g>
<g fill="none" stroke="#000" stroke-width=".15">
<path d="M10 10.2h190v128h-190zM12 12.2h186v124h-186zM60 10.2v2M110 10.2v2M160 10.2v2M66.6 57l-1 .3 1 .4M70.6 57.5l-1 .3 1 .3M78.6 57l-1 .3 1 .4M10 60.2h2M198 60.2h2M10 110.2h2M90 104.2h108v32h-108z"/>
<path d="M90 119.7h108M110.6 114.9l-.4-.1-.2 .3 .1 .2 .5 .1 .1 .2-.1 .2h-.2h-.4M111.3 114.3l-.1 .1 .1 .1 .1-.1-.1-.1v.2M111.3 114.8v1M112.7 114.8v1.3a.41 .41 0 0 1-.7 .2M112.7 114.9l-.5-.1-.3 .3v.5l.2 .2h.1h.5M113.4 115a.37 .37 0 0 1 .6 .1v.7M113.4 114.8v1M139.7 111.8h.5M140.2 111.3l-.3 .1v.2v1.2M140.5 111.8h.6M140.5 108.8h.6"/>
<path d="M140.7 108.3v1.3l.1 .2h.3M141.1 111.3l-.3 .1-.1 .2v1.2M141.5 109.3l.7-.1v-.3l-.5-.1-.2 .3 .1 .7h.1h.5M142.1 111.9l-.4-.1-.2 .3 .1 .2 .5 .1 .1 .2-.1 .2h-.2h-.4M142.7 112.3l.7-.1v-.3l-.5-.1-.2 .3 .1 .7h.1h.5M143.4 108.9l-.4-.1-.2 .3 .1 .2 .5 .1v.2v.2h-.2h-.4M143.9 111.8h.5M143.9 108.8h.5M144.1 111.3v1.3l.1 .2h.2M144.1 108.3v1.3l.1 .2h.2M145.9 111.8h.5M146.1 111.3v1.3l.1 .2h.2"/>
<path d="M146.1 108.9l.4-.1 .3 .3v.5l-.1 .2h-.2h-.4M146.1 108.8v1.5M146.9 111.8v1M147.4 111.8l-.3 .1-.2 .2M147.5 108.9a.41 .41 0 0 1 .7 .2v.5a.41 .41 0 0 1-.4 .3 .41 .41 0 0 1-.4-.3v-.5zM147.9 111.9l.1-.1 .4 .1 .1 .9M148.5 112.2l-.5 .1a.29 .29 0 0 0-.2 .3 .29 .29 0 0 0 .2 .2h.5M148.8 108.3l-.1 .1 .1 .1 .1-.1-.1-.1v.2M148.8 108.8v1M149.5 109a.37 .37 0 0 1 .7 .1v.7M149.5 108.8v1M149.9 111.9l-.5-.1-.2 .3v.5l.1 .2h.1h.5"/>
<path d="M150.4 112.3l.8-.1-.1-.3-.4-.1-.3 .3 .1 .7h.2h.4M150.7 108.8h.5M150.9 108.3v1.3v.2h.3M152.2 108.9l-.3-.1-.2 .3v.2l.5 .1 .1 .2-.1 .2h-.1h-.4M198 110.2h2M60 136.2v2M90 132.7h108M90 129.7h108M90 125.7h108M99.9 130.4h-.7v.8l.2-.2 .5 .1 .1 .2-.1 .5-.2 .1h-.3l-.2-.1M110 136.2v2M110 129.7v3"/>
<path d="M115 123.6l.4-.1 .3 .3v.5l-.1 .2h-.2h-.4M115 123.5v1.5M117 123.6l-.4-.1-.3 .3v.5l.1 .2h.2h.4M117.7 123.6l.4-.1 .3 .3v.5l-.2 .2h-.1h-.4M117.7 123v1.5M117.9 133.3a.36 .36 0 0 1 .6 .2 .77 .77 0 0 1-.4 1.2 1 1 0 0 1-.2-1.4zM119.1 120.8h.6M119.2 134.6l.1 .1h-.1v-.1v.1M119.3 120.3v1.3l.1 .2h.3M119.9 133.7l.4-.5v1.5M119.9 134.7h.8M120.2 120.9a.41 .41 0 0 1 .7 .2v.5a.41 .41 0 0 1-.4 .3 .41 .41 0 0 1-.4-.3v-.5z"/>
<path d="M121.5 133.3a.36 .36 0 0 1 .6 .2 .77 .77 0 0 1-.4 1.2 1 1 0 0 1-.2-1.4zM121.5 121a.37 .37 0 0 1 .7 .1v.7M121.5 120.8v1M122.2 121.1l.2-.3 .3 .1 .1 .9M122.7 133a1.72 1.72 0 0 1 0 2.3M129.2 131.9h.9M130.7 131.4h1.2M132.5 130.9l.4-.5v1.5M132.5 131.9h.9M134.7 130.4a.59 .59 0 0 0-.8 .7v.6l.2 .2h.4l.2-.1 .1-.5-.1-.2-.5-.1-.3 .3M160 136.2v2M174 129.7v6.5"/>
<path d="M182.9 133.2l-1.3 1.9M183.3 133.7l.4-.5v1.5M183.3 134.7h.9"/>
</g>
<path d="M100 53.2l.2-.2 .5 .1a.41 .41 0 0 1 .1 .6l-.9 .8h.9M101.3 53h1l-.5 .6a.41 .41 0 0 1 .5 .3v.4l-.2 .2h-.5l-.3-.1M118.8 51.1h.5M119 50.6v1.3l.1 .2h.2M120.8 50.6l.5 1.5 .5-1.5M122.2 50.8l.2-.2 .5 .1a.41 .41 0 0 1 .1 .6l-.9 .8h1M123.7 52l.1 .1h-.1h-.1l.1-.1v.1M124.3 50.8l.3-.2 .5 .1a.41 .41 0 0 1 0 .6l-.8 .8h.9M104.1 117.8l.3 1M104.8 117.8l-.5 1.4-.2 .1M184.4 130.6l.2-.2 .5 .1a.41 .41 0 0 1 .1 .6l-.9 .8h1" fill="none" stroke="#000" stroke-width=".3"/>
<path d="M153.3 127.3h.7a.49 .49 0 0 0 .4-.4 .49 .49 0 0 0-.3-.5h-.7l-.2 2h.7a.53 .53 0 0 0 .5-.5 .53 .53 0 0 0-.4-.6M155.3 127.2a.52 .52 0 0 1 .6-.2 .52 .52 0 0 1 .4 .4l-.1 .6a.55 .55 0 0 1-.5 .4 .55 .55 0 0 1-.6-.4zM157.1 127.1l.3-.1 .5 .1 .1 .2-.1 1.1M158 127.5l-.7 .1a.4 .4 0 0 0-.4 .4 .4 .4 0 0 0 .3 .4l.7-.1M159 127l-.2 1.4M159.5 127a.59 .59 0 0 0-.6 .4M161.1 127.1a.66 .66 0 0 0-1 .3l-.1 .6 .1 .3 .2 .1 .6-.1M161.1 126.4l-.2 2" fill="none" stroke="#000" stroke-width=".4"/>
<g fill="none" stroke="#000" stroke-width=".14">
<path d="M74.5 66.2v.4M74.5 69.7h-.7v2M74.8 74.2v.4M75.5 69.7h.7M77.8 69.7h.7M78.5 66.2v.4M78.8 74.2v.4M79.5 69.7h.7v1.4M89.8 69.7h.7M90.5 66.2v.4M90.8 74.2v.4M91.5 69.7h.7"/>
<path d="M93.8 69.7h.7M94.5 66.2v.4M94.8 74.2v.4M95.5 69.7h.7M97.8 69.6h.7M98.5 66.2v.4M98.8 74.2v.4M99.5 69.6h.7M101.8 69.7h.7M102.5 66.2v.4M102.8 74.2v.4M103.5 69.7h.7"/>
<path d="M105.8 69.7h.7M106.5 66.2v.4M106.8 74.2v.4M107.5 69.7h.7M109.8 69.7h.7M110.5 66.2v.4M110.8 74.2v.4M111.5 69.7h.7M113.8 69.7h.7M114.5 66.2v.4M114.8 74.2v.4M115.5 69.7h.7"/>
<path d="M117.8 69.7h.7M118.5 66.2v.4M118.8 74.2v.4M119.5 69.7h.7M121.8 69.7h.7M122.5 66.2v.4M122.8 74.2v.4M123.5 69.7h.7M125.8 69.7h.7M126.5 66.2v.4M126.8 74.2v.4M127.5 69.7h.7"/>
<path d="M129.8 69.7h.7M130.5 66.2v.4M130.8 74.2v.4M131.5 69.7h.7M133.8 69.7h.7M134.5 66.2v.4M134.8 74.2v.4M135.5 69.7h.7M137.8 69.7h.7M138.5 66.2v.4M138.8 74.2v.4M139.5 69.7h.7v1.4"/>
</g>
<g fill="#000" stroke="#000" stroke-width=".14">
<path d="M131.7 55.5a.26 .26 0 0 1 .3-.1 .26 .26 0 0 1 .1 .3h-.1v-.1a.13 .13 0 0 0-.2 0 .13 .13 0 0 0 0 .2 .13 .13 0 0 0 .2-.1h.1a.28 .28 0 0 1-.4 .2 .28 .28 0 0 1 0-.4zM132.2 55.4h.4l.1 .3h-.1v-.1a.12 .12 0 0 0-.2 0 .12 .12 0 0 0 0 .2 .12 .12 0 0 0 .2-.1h.1v.2l-.1 .1-.2-.1v.5h.3v.5h-.1v-.4l-.1-.1-.1 .5h-.2zM132.9 55.4a.25 .25 0 0 1 .2 0 .25 .25 0 0 1 .2 .2l-.3-.1-.1 .1h.4v.1h-.4l.1 .2 .2-.1a.27 .27 0 0 1-.4 .1 .27 .27 0 0 1 0-.4zM132.8 56.4a.28 .28 0 0 1 .4-.1 .28 .28 0 0 1 .1 .4h-.4l.1 .1 .3-.1-.1 .2a.23 .23 0 0 1-.3 0 .23 .23 0 0 1 0-.3h.2v-.1zM133.4 56.3l.4 .1a.25 .25 0 0 0-.3 .3v.2h-.1zM133.4 55.4h.4l.1 .6h-.2v-.3a.13 .13 0 0 0-.1-.2 .13 .13 0 0 0-.1 .2v.3h-.1zM133.9 56.4h.3v-.3h.1v.5h-.1v-.1a.16 .16 0 0 0-.3 .1 .16 .16 0 0 0 .3 .1v-.1h.1v.3h-.1a.31 .31 0 0 1-.4-.2 .31 .31 0 0 1 .1-.3zM133 51.5l.2-.2 .5 .4 .4-.2 .1-.6h.6l.1 .6 .5 .2 .5-.4 .4 .5a.57 .57 0 0 0-.2 .7 .57 .57 0 0 0 .6 .3v.6l-.1 .1a.54 .54 0 0 0-.6 .4 .54 .54 0 0 0 .3 .6l-.4 .4-.2-.1a.3 .3 0 0 0-.5-.1l-.4-.9a.63 .63 0 0 0 .3-.8 .63 .63 0 0 0-.8-.4 .63 .63 0 0 0-.3 .8l.2 .3a1.02 1.02 0 0 1-.3 .9l-.1 .1a.55 .55 0 0 0-.6 .2l-.2-.1a.35 .35 0 0 1-.3-.3 .35 .35 0 0 1 .3-.4v-.1a.55 .55 0 0 0-.7-.6v-.6a.57 .57 0 0 0 .7-.3 .57 .57 0 0 0-.3-.7zM134.3 55.4h.4l-.1 .1-.2 .1a.24 .24 0 0 1 .3 .1 .24 .24 0 0 1-.2 .3 .24 .24 0 0 1-.3-.2h.3h.1a.22 .22 0 0 1-.3-.1 .22 .22 0 0 1 0-.3zM134.4 56.3h.1l.1 .4 .1-.4h.1l.2 .4 .1-.4h.1l-.2 .6h-.1l-.1-.4-.1 .4h-.1zM134.8 55.5a.26 .26 0 0 1 .3-.1 .26 .26 0 0 1 .2 .3h-.2a.14 .14 0 0 0-.1-.2 .14 .14 0 0 0-.1 .2l.1 .1 .1-.1h.2a.28 .28 0 0 1-.4 .3 .28 .28 0 0 1-.1-.5zM135.3 56.4a.28 .28 0 0 1 .3-.1 .28 .28 0 0 1 .1 .4h-.3l.1 .1 .2-.1v.2h-.1a.21 .21 0 0 1-.4-.1 .2 .2 0 0 1 .2-.2h.2v-.1z"/>
<path d="M135.4 55.4h.1v.2a.17 .17 0 0 0 0 .2 .17 .17 0 0 0 .2 0v-.4h.2v.6a.35 .35 0 0 1-.5-.3zM135.8 56.3l.4 .1-.2 .1v.4h-.2zM136 55.4h.4l-.3 .2v.4h-.1zM136.3 56.4l.1-.1a.25 .25 0 0 1 .3 .2h-.1a.11 .11 0 0 0-.1-.1 .11 .11 0 0 0-.1 .2l.3-.1v.2h-.3l.1 .1h.2a.26 .26 0 0 1-.4 .1 .26 .26 0 0 1-.1-.4zM136.4 55.4h.3l.2 .1h-.1a.2 .2 0 0 0-.2 .1 .2 .2 0 0 0 0 .2 .2 .2 0 0 0 .2 0 .28 .28 0 0 1-.4 .1 .28 .28 0 0 1 0-.5zM137 55.4h.3l.1 .2-.2-.1-.2 .1h.4v.1l-.4 .1 .1 .1 .2-.1a.29 .29 0 0 1-.4 .1 .29 .29 0 0 1 .1-.5zM138 56.2a.53 .53 0 0 1 .8 .4h-.2l-.1-.2-.4-.1v.5l.4-.1 .1-.1h.2a.58 .58 0 0 1-.8 .3zM138 51.3h3.3a.61 .61 0 0 0 .6 .7 .61 .61 0 0 0 .6-.7l.2 .1v3.9h-.3l-.1-.1v-2.4h-.9l.1 1.7-.1 .8h.5h-.7l-1.3-1.8 1.3-1.6h-1.1l-.1 .3-.8 1v-1l.1-.3h-1l.1 .2v1v1.9l-.1 .3h1l-.1-.3v-1l.8 1 .1 .3h2.6v.5l-.6 .1-4.1-.1zM139.1 56.2h.7v.1h-.5v.2h.3l-.3 .1v.2h.5l-.4 .1a.2 .2 0 0 1-.3 0 .2 .2 0 0 1 0-.3zM140.1 56.3l.1-.1a.41 .41 0 0 1 .6 .1l-.6 .1a.52 .52 0 0 1 .7 .3l-.1 .1a.51 .51 0 0 1-.7 0h.1a.32 .32 0 0 0 .5-.1l-.1-.1a.32 .32 0 0 1-.4 0 .32 .32 0 0 1-.1-.3zM141.2 56.2l.2 .1-.1 .6-.1-.1zM141.8 56.3l.3-.1 .4 .1h-.3a.25 .25 0 0 0-.4 .3 .24 .24 0 0 0 .4 .2l.2-.1-.2-.1a.19 .19 0 0 1 .3 0 .19 .19 0 0 1-.1 .3 .43 .43 0 0 1-.5 0 .43 .43 0 0 1-.1-.6z"/>
<path d="M142.9 56.2l.6 .5v-.5h.1l.1 .4a.15 .15 0 0 1 0 .3 .16 .16 0 0 1-.3-.1l-.4-.4v.3a.11 .11 0 0 1 0 .2 .11 .11 0 0 1-.1 0 .11 .11 0 0 1 0-.2zM144.1 56.2h.6v.1h-.5v.2h.4l-.4 .1v.2h.5v.1h-.4a.2 .2 0 0 1-.2 0 .2 .2 0 0 1 0-.3zM143.4 52.3a1.56 1.56 0 0 1 2.1-.1l-.4 .5a.83 .83 0 0 0-1.2 .3 1.22 1.22 0 0 0 .6 1.7h.3l.4-.2 .3 .6a1.63 1.63 0 0 1-1.9 0 1.63 1.63 0 0 1-.6-1.8l.1-.5zM145.1 56.2a.59 .59 0 0 1 .8 .3l-.2 .1-.1-.2-.4-.1v.5l.4-.1 .1-.1h.2l-.3 .3h-.5zM145.8 52.9h.1a1.61 1.61 0 0 1 1.7 .3l.2 .4v1h-.8v-.3a.38 .38 0 0 0-.5 0 .38 .38 0 0 0-.1 .5h.3l.3-.2h.8l.1 .7h-.9v-.1a.87 .87 0 0 1-1.4-.4 .87 .87 0 0 1 1-1.1h.4a.54 .54 0 0 0-.4-.4 .54 .54 0 0 0-.6 .2zM147 56.2l.3 .5 .1-.2a.16 .16 0 0 1 .1-.2 .18 .18 0 0 1 .2 .3v.1l.2-.5h.1l-.2 .7h-.1l-.2-.3-.2 .3zM149.5 51.7h.9v2.9h-.8v-1.1a.46 .46 0 0 0-.5 0 .46 .46 0 0 0-.2 .5v.1a.46 .46 0 0 0 .1 .6 .46 .46 0 0 0 .6-.1h.8l.1 .7h-.8v-.1a1 1 0 0 1-1.2 0 1 1 0 0 1-.4-1.1 1.04 1.04 0 0 1 1.3-1.3l.2 .2v-1zM148.3 56.2h.2l-.1 .7h-.1zM148.8 56.2h.7v.1h-.3l-.1 .6-.1-.1v-.5h-.2zM149.8 56.2h.1v.3h.5v-.3h.1v.7h-.1v-.3h-.5v.3h-.1z"/>
<circle cx="141.9" cy="51.4" r=".47"/>
</g>
<path d="M62.9 49.6l.5-.3 .6-.1h87.5a1.5 1.5 0 0 1 1.5 1.5v36.5l-1 1h-67.2l-.5-.5v-9a.5 .5 0 0 0-.5-.5 .5 .5 0 0 0-.5 .5v9l-.5 .5h-19.3l-1-1v-36.5l.1-.6z" fill="none" stroke="#575757" stroke-width=".14"/>
<text font-size="2.8" x="91" y="128.5">Title: Keithley 615 PC218 Replacement Board</text>
<g font-size="2.1">
<text x="81" y="52.2">Keithley 615 PC218 Replacement V2.2</text>
<text x="81" y="54.6">Peter Farley, 2023</text>
<text x="91" y="112.9">Rev 2.1: Move silkscreen to front, move offset trace</text>
<text x="91" y="109.9">Rec 2.2: Match size of PC209, add power test points</text>
<text x="91" y="118.9">Peter Farley</text>
<text x="91" y="115.9">Rev 2: Initial design</text>
<text x="91" y="124.6">File: PC218v2.kicad_pcb</text>
<text x="91" y="121.9">Sheet: BlackAndWhiteBottom</text>
<text x="91" y="134.8">KiCad E.D.A. kicad (6.0.10)</text>
<text x="91" y="132">Size: A5</text>
<text x="113" y="132">Date: 2023-01-16</text>
<text x="176" y="132">Rev: 2.2</text>
<text x="176" y="134.8">Id: 1/1</text>
</g>
<g font-size="1.8">
<text x="35" y="11.8">1</text>
<text x="85" y="11.8">2</text>
<text x="135" y="11.8">3</text>
<text x="185" y="11.8">4</text>
<text x="10.3" y="35.8">A</text>
<text x="198.4" y="35.8">A</text>
<text x="10.3" y="85.8">B</text>
<text x="198.4" y="85.8">B</text>
<text x="10.3" y="135.8">C</text>
<text x="35" y="137.8">1</text>
<text x="85" y="137.8">2</text>
<text x="135" y="137.8">3</text>
<text x="185" y="137.8">4</text>
<text x="198.4" y="135.8">C</text>
</g>
<g font-size="1.4">
<text x="65.5" y="53.7" transform="rotate(90 65.5 53.7)">+15V</text>
<text x="69.5" y="53.7" transform="rotate(90 69.5 53.7)">+3.6V</text>
<text x="73.5" y="53.7" transform="rotate(90 73.5 53.7)">GND</text>
<text x="77.5" y="53.7" transform="rotate(90 77.5 53.7)">-15V</text>
<text x="75.9" y="65.5" transform="rotate(90 75.9 65.5)">R1</text>
<text x="79.9" y="65.5" transform="rotate(90 79.9 65.5)">R2</text>
<text x="91.9" y="65.5" transform="rotate(90 91.9 65.5)">R3</text>
<text x="95.9" y="65.5" transform="rotate(90 95.9 65.5)">R4</text>
<text x="99.9" y="65.5" transform="rotate(90 99.9 65.5)">R5</text>
<text x="103.9" y="65.5" transform="rotate(90 103.9 65.5)">R6</text>
<text x="107.9" y="65.5" transform="rotate(90 107.9 65.5)">R7</text>
<text x="111.9" y="65.5" transform="rotate(90 111.9 65.5)">R8</text>
<text x="115.9" y="65.5" transform="rotate(90 115.9 65.5)">R9</text>
<text x="119.9" y="65.1" transform="rotate(90 119.9 65.1)">R10</text>
<text x="123.9" y="65.1" transform="rotate(90 123.9 65.1)">R11</text>
<text x="127.9" y="65.1" transform="rotate(90 127.9 65.1)">R12</text>
<text x="131.9" y="65.1" transform="rotate(90 131.9 65.1)">R13</text>
<text x="135.9" y="65.1" transform="rotate(90 135.9 65.1)">R14</text>
<text x="139.9" y="65.1" transform="rotate(90 139.9 65.1)">R15</text>
<text x="72.6" y="69.5" transform="rotate(90 72.6 69.5)">Q1</text>
<text x="76.6" y="69.5" transform="rotate(90 76.6 69.5)">Q2</text>
<text x="88.6" y="69.5" transform="rotate(90 88.6 69.5)">Q3</text>
<text x="92.6" y="69.5" transform="rotate(90 92.6 69.5)">Q4</text>
<text x="96.6" y="69.5" transform="rotate(90 96.6 69.5)">Q5</text>
<text x="100.6" y="69.5" transform="rotate(90 100.6 69.5)">Q6</text>
<text x="104.6" y="69.5" transform="rotate(90 104.6 69.5)">Q7</text>
<text x="108.6" y="69.5" transform="rotate(90 108.6 69.5)">Q8</text>
<text x="112.6" y="69.5" transform="rotate(90 112.6 69.5)">Q9</text>
<text x="116.6" y="69.1" transform="rotate(90 116.6 69.1)">Q10</text>
<text x="120.6" y="69.1" transform="rotate(90 120.6 69.1)">Q11</text>
<text x="124.6" y="69.1" transform="rotate(90 124.6 69.1)">Q12</text>
<text x="128.6" y="69.1" transform="rotate(90 128.6 69.1)">Q13</text>
<text x="132.6" y="69.1" transform="rotate(90 132.6 69.1)">Q14</text>
<text x="136.6" y="69.1" transform="rotate(90 136.6 69.1)">Q15</text>
<text x="72.3" y="73.1" transform="rotate(90 72.3 73.1)">R16</text>
<text x="76.3" y="73.1" transform="rotate(90 76.3 73.1)">R17</text>
<text x="88.3" y="73.1" transform="rotate(90 88.3 73.1)">R18</text>
<text x="92.3" y="73.1" transform="rotate(90 92.3 73.1)">R19</text>
<text x="96.3" y="73.1" transform="rotate(90 96.3 73.1)">R20</text>
<text x="100.3" y="73.1" transform="rotate(90 100.3 73.1)">R21</text>
<text x="104.3" y="73.1" transform="rotate(90 104.3 73.1)">R22</text>
<text x="108.3" y="73.1" transform="rotate(90 108.3 73.1)">R23</text>
<text x="112.3" y="73.1" transform="rotate(90 112.3 73.1)">R24</text>
<text x="116.3" y="73.1" transform="rotate(90 116.3 73.1)">R25</text>
<text x="120.3" y="73.1" transform="rotate(90 120.3 73.1)">R26</text>
<text x="124.3" y="73.1" transform="rotate(90 124.3 73.1)">R27</text>
<text x="128.3" y="73.1" transform="rotate(90 128.3 73.1)">R28</text>
<text x="132.3" y="73.1" transform="rotate(90 132.3 73.1)">R29</text>
<text x="136.3" y="73.1" transform="rotate(90 136.3 73.1)">R30</text>
<text x="63.4" y="78.2">1</text>
<text x="150.7" y="78.2">22</text>
</g>
</svg>
